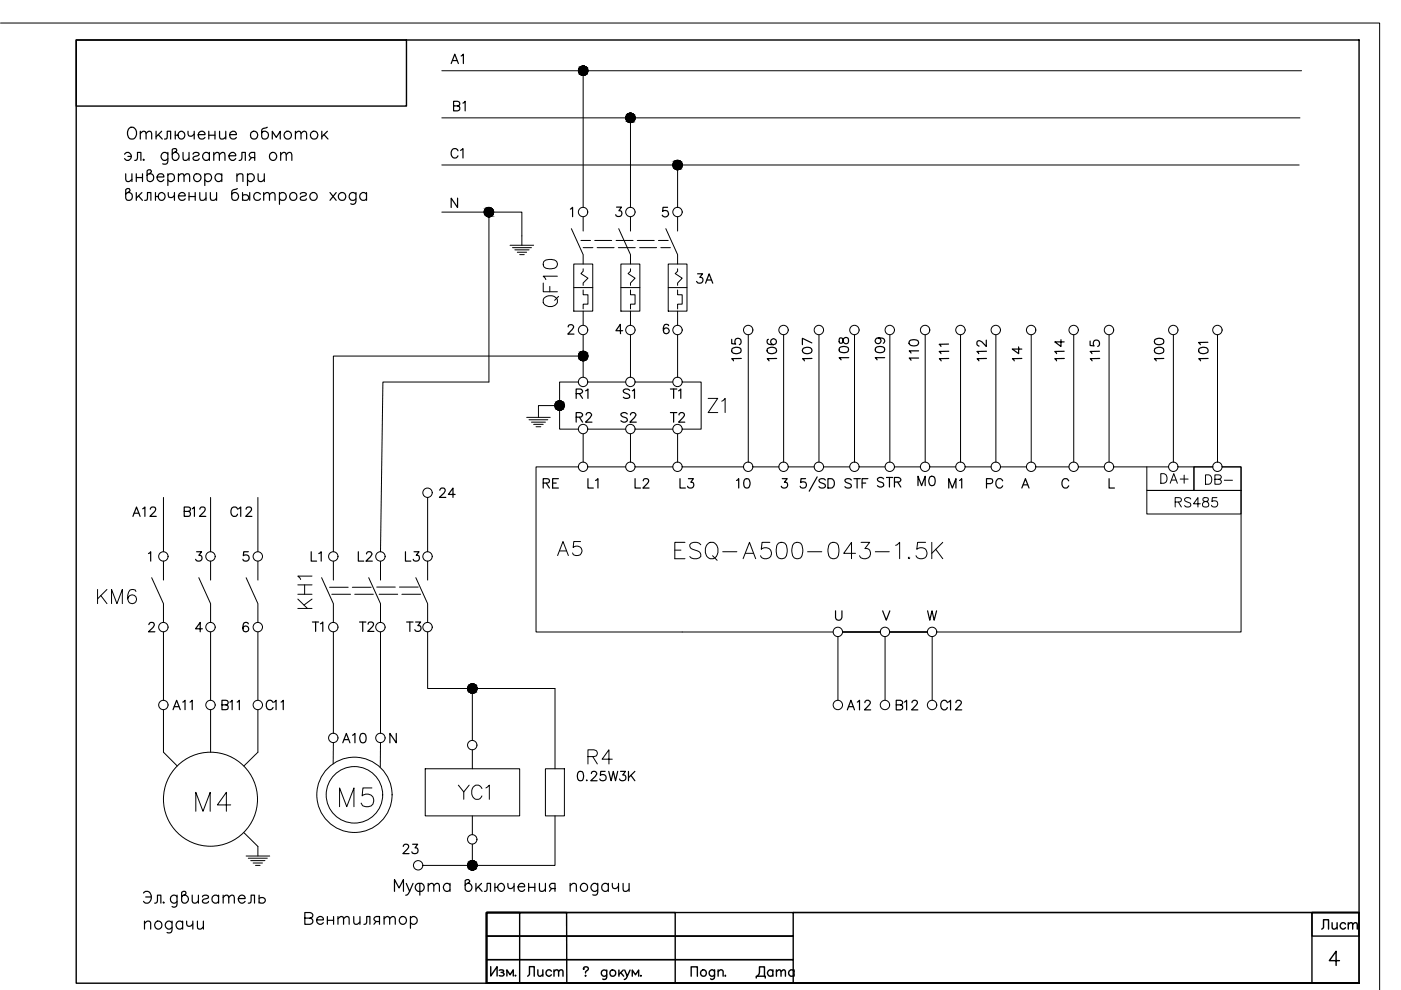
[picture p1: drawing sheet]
<svg xmlns="http://www.w3.org/2000/svg" width="297mm" height="210mm" viewBox="0 0 297 210" stroke-linecap="round" stroke-linejoin="round" font-family="sans-serif">
<g fill="none" stroke="#000" stroke-width=".3">
<path d="M16.2 8.5h271.9v200h-271.9zM16.2 8.5h70v14h-70zM103.2 198.5h65v5h-65zM103.2 193.5h65v5h-65zM103.2 193.5h40v15h-40v-15h16.9l.1 15h-17h7v-15h-7v15zM278.2 193.5h9.9v15h-9.9zM278.2 193.5h9.9v5h-9.9zM103.2 208.5v-5h65v5h-65h184.9M146.5 207v-2h1.4v2M151.5 205.9a.64 .64 0 0 0-.9-.1 .64 .64 0 0 0 0 1 .64 .64 0 0 0 .9-.1M151.5 205.6v1.6a.53 .53 0 0 1-.8 .3M152.3 206l.4-.4 .5 .2 .1 .1v1.1"/>
<path d="M152.3 205.6v1.4M153.8 206.8l-.1 .1h.2M284 203.7h-2.2l1.5-2v3"/>
<circle cx="149.1" cy="206.3" r=".67"/>
</g>
<path d="M168.2 193.5h119.9" fill="none" stroke="#000" stroke-width=".34"/>
<g fill="none" stroke="#000" stroke-width=".21">
<path d="M.1 4.9h292.4v205M93.7 15h182.3M123.6 15v29M93.7 25h181.9M93.7 35h181.7M133.7 25v19M143.7 35v9M93.7 45h16.9v7M103.7 45v36h-22.5l-.5 36M108.1 52h5M108.7 52.5h4M109.2 53h3"/>
<path d="M109.7 53.5h2M110.2 54h1M121.1 48.5l2.5 5.5v2M121.7 56h4v10h-4zM123.2 51h2M123.6 57v.5l-.4 .5 1.5 1-1.1 1v.5M123.6 46v3M123.6 52.5h2.1M126.1 51h3.6M126.6 52.5h3.6M130.6 51h3.6M131.1 52.5h3.6"/>
<path d="M131.2 48.5l2.5 5.5v2M131.6 56h4.1v10h-4.1zM133.7 57v.5l-.5 .5 1.4 1-.9 1v.5M133.7 46v3M135.1 51h3.6M135.6 52.5h3.6M139.6 51h2.1M140.1 52.5h2M141.2 48.5l2.5 5.5v2M141.7 56h4v10h-4zM143.7 57v.5l-.5 .5 1.4 1-.9 1v.5M143.7 46v3"/>
<path d="M121.7 61h4M123.6 61.5v1h1.1v2h-1.1v1M123.6 75.5h-52.9v41.5M123.6 66v3M123.6 71v9M131.6 61h4.1M133.7 61.5v1h.9v2h-.9v1M133.7 66v3M133.7 71v9M141.7 61h4M143.7 61.5v1h.9v2h-.9v1M143.7 66v3"/>
<path d="M143.7 71v9M158.7 71v27M166.1 71v27M173.6 71v27M181.2 71v27M188.7 71v27M196.2 71v27M203.7 71v27M211.1 71v27M218.6 71v27M227.7 71v27M235.1 71v27"/>
<path d="M248.8 71v27M258.1 71v27M111.7 88.5h5M112.2 89h3.9M112.7 89.5h2.9M113.1 90h2.1M113.7 90.5h1M118.6 86h-4.4v2.5M122.7 99h-9v35h62.9M122.7 81h-4.1v10h4.1M123.6 92v6M124.7 99h8"/>
<path d="M124.7 81h8M124.7 91h8M133.7 92v6M134.6 99h8M134.6 81h8M134.6 91h8M143.7 92v6M144.6 81h4.1v10h-4.1M144.6 99h13.1M159.7 99h5.5M167.2 99h5.5M174.7 99h5.5"/>
<path d="M182.1 99h5.5M189.6 99h5.5M197.2 99h5.4M204.7 99h5.5M212.2 99h5.5M219.7 99h6.9M228.7 99h5.4M236.2 99h11.6M243.1 99v5h10v-5M249.8 99h7.4h-4.1v5h10v-5h-3.9h3.9v35h-64.4M34.7 105.5v11.5M34.7 119v4"/>
<path d="M44.6 105.5v11.5M44.6 119v4M54.7 105.5v11.5M54.7 119v4M70.7 119v4M80.7 119v4M90.7 105.5v11.5M90.7 119v4M243.1 104h20v5h-20zM32.2 122.5l2.5 5.5v4M34.7 134v14.5M42.1 122.5l2.5 5.5v4"/>
<path d="M44.6 134v14.5M52.2 122.5l2.5 5.5v4M54.7 134v14.5M68.2 122.5l2.5 5.5v4M69.9 124.5h3.9M70.3 126h4M70.7 134v21.5M74.7 124.5h4M75.2 126h3.9M78.2 122.5l2.5 5.5v4M79.9 124.5h3.9M80.4 126h3.9"/>
<path d="M80.7 134v21.5M84.7 124.5h4M85.2 126h4M88.2 122.5l2.5 5.5v4M90.7 134v12h27v17M177.7 135v13.5M178.7 134h8zM187.6 135v13.5M188.7 134h8M197.6 135v13.5M34.7 150.5v9l2.9 2.9M44.6 150.5v9"/>
<path d="M54.7 150.5v9l-3 2.9M70.7 157.5l-.1 4.4M80.7 157.5l-.1 5.2M100.1 146v11M100.1 159v4M51.7 176.5l3 3v2M90.2 163h20v10h-20zM100.1 173v4M115.6 163h4.1v10h-4.1zM117.7 173v10.5h-17.6v-4.5M52.2 181.5h5M52.6 182h4.1"/>
<path d="M53.2 182.5h3M53.7 183h2M54.2 183.5h.9M89.6 183.5h10.5"/>
<circle cx="123.6" cy="15" r=".99"/>
<circle cx="133.7" cy="25" r=".99"/>
<circle cx="143.6" cy="35" r=".99"/>
<circle cx="103.6" cy="45" r=".99"/>
<circle cx="123.6" cy="45" r=".99"/>
<circle cx="133.7" cy="45" r=".99"/>
<circle cx="143.6" cy="45" r=".99"/>
<circle cx="123.6" cy="70" r=".99"/>
<circle cx="123.6" cy="75.5" r=".99"/>
<circle cx="133.7" cy="70" r=".99"/>
<circle cx="143.6" cy="70" r=".99"/>
<circle cx="158.6" cy="70" r=".99"/>
<circle cx="166.1" cy="70" r=".99"/>
<circle cx="173.6" cy="70" r=".99"/>
<circle cx="188.6" cy="70" r=".99"/>
<circle cx="196.1" cy="70" r=".99"/>
<circle cx="203.6" cy="70" r=".99"/>
<circle cx="211.1" cy="70" r=".99"/>
<circle cx="218.6" cy="70" r=".99"/>
<circle cx="227.6" cy="70" r=".99"/>
<circle cx="235.1" cy="70" r=".99"/>
<circle cx="248.8" cy="70" r=".99"/>
<circle cx="258.1" cy="70" r=".99"/>
<circle cx="118.6" cy="86" r=".99"/>
<circle cx="123.6" cy="99" r=".99"/>
<circle cx="133.7" cy="99" r=".99"/>
<circle cx="143.6" cy="99" r=".99"/>
<circle cx="158.6" cy="99" r=".99"/>
<circle cx="166.1" cy="99" r=".99"/>
<circle cx="173.6" cy="99" r=".99"/>
<circle cx="181.2" cy="99" r=".99"/>
<circle cx="188.6" cy="99" r=".99"/>
<circle cx="196.1" cy="99" r=".99"/>
<circle cx="203.6" cy="99" r=".99"/>
<circle cx="211.1" cy="99" r=".99"/>
<circle cx="218.6" cy="99" r=".99"/>
<circle cx="227.6" cy="99" r=".99"/>
<circle cx="235.1" cy="99" r=".99"/>
<circle cx="258.1" cy="99" r=".99"/>
<circle cx="34.6" cy="118" r=".99"/>
<circle cx="44.6" cy="118" r=".99"/>
<circle cx="54.7" cy="118" r=".99"/>
<circle cx="70.7" cy="118" r=".99"/>
<circle cx="90.6" cy="104.5" r=".99"/>
<circle cx="34.6" cy="133" r=".99"/>
<circle cx="44.6" cy="133" r=".99"/>
<circle cx="54.7" cy="133" r=".99"/>
<circle cx="70.7" cy="133" r=".99"/>
<circle cx="177.6" cy="134" r=".99"/>
<circle cx="187.6" cy="134" r=".99"/>
<circle cx="197.6" cy="134" r=".99"/>
<circle cx="34.6" cy="149.5" r=".99"/>
<circle cx="44.6" cy="149.5" r=".99"/>
<circle cx="54.7" cy="149.5" r=".99"/>
<circle cx="70.7" cy="156.5" r=".99"/>
<circle cx="80.7" cy="156.5" r=".99"/>
<circle cx="100.1" cy="158" r=".99"/>
<circle cx="100.1" cy="146" r=".99"/>
<circle cx="177.6" cy="149.5" r=".99"/>
<circle cx="187.6" cy="149.5" r=".99"/>
<circle cx="197.6" cy="149.5" r=".99"/>
<circle cx="44.6" cy="169.5" r="10"/>
<circle cx="75.1" cy="168.5" r="8"/>
<circle cx="75.1" cy="168.5" r="6"/>
<circle cx="100.1" cy="178" r=".99"/>
<circle cx="88.7" cy="183.5" r=".99"/>
<circle cx="100.1" cy="183.5" r=".99"/>
</g>
<g fill="none" stroke="#000" stroke-width=".25">
<path d="M26.4 32.7a.8 .8 0 0 1 1.2-.1 .8 .8 0 0 1 0 1.2 .8 .8 0 0 1-1.2-.2M28.6 34l.4-.1 .2-1.6h.7v1.7M35.6 32.7a.8 .8 0 0 0-1.2-.1 .8 .8 0 0 0 0 1.2 .8 .8 0 0 0 1.2-.2M35.6 32.3l-.1 2.3a.81 .81 0 0 1-1 .1M37 32.3a.82 .82 0 0 1 1 1 .82 .82 0 0 1-1.4 .5l-.1-.3v-1.8l.4-.2 .5 .1 .1 .2-.1 .3-.9 .6M38.8 32.3l.1 1.6 .6 .1 .6-.5M40.1 32.3v1.7M40.9 32.7a.73 .73 0 0 1 .7-.4 .73 .73 0 0 1 .6 .4l-.3 .3-.9 .3-.1 .3a.73 .73 0 0 0 .7 .4 .73 .73 0 0 0 .6-.4M44.4 32.7a.8 .8 0 0 0-1.2-.1 .8 .8 0 0 0 0 1.2 .8 .8 0 0 0 1.2-.2M44.4 32.3v1.7M45.3 32.8l.6-.5 .5 .1 .1 1.6M45.3 32.3v1.7"/>
<path d="M46.5 32.8l.6-.5 .5 .1 .1 1.6M48.5 33h1.5a.77 .77 0 0 0-1.1-.6 .77 .77 0 0 0-.2 1.2 .73 .73 0 0 0 .6 .4 .73 .73 0 0 0 .7-.4M50.7 34l.5-.1 .1-1.6h.7v1.7M54 33.4l-.9-.1-.3-.4 .1-.3 .4-.3h.7v1.7M57.5 32.4a.81 .81 0 0 1 1.1 .3 .81 .81 0 0 1-.3 1.1 .81 .81 0 0 1-1.1-.2 .99 .99 0 0 1 .3-1.2zM59.5 32.8l.6-.5 .5 .1 .1 1.6M59.5 32.3v1.7M60.7 32.8l.6-.5 .5 .1 .1 1.6M59.3 41.2a.81 .81 0 0 1 1.1-.1 .81 .81 0 0 1 0 1.1 .81 .81 0 0 1-1.1-.1M59.3 40.8v2.5M61.5 41.2a.78 .78 0 0 1 1.3-.1 .78 .78 0 0 1-.3 1.2 .78 .78 0 0 1-1.1-.5zM63.7 41.2a.79 .79 0 0 1 1.3 0l-.4 .3-.8 .3-.1 .3a.79 .79 0 0 0 1.3 0"/>
<path d="M70 40.8l1.3 1.7M71.3 40.8l-1.3 1.7M75.5 41.2a.81 .81 0 0 0-1.2-.1 .81 .81 0 0 0 0 1.1 .81 .81 0 0 0 1.2-.1M75.5 40.8v1.9a.68 .68 0 0 1-1.1 .5M77.7 41.2a.81 .81 0 0 0-1.2-.1 .81 .81 0 0 0 0 1.1 .81 .81 0 0 0 1.2-.1M77.7 40.8v1.7M97 42v2l-1.3-2v2M120.9 44.3l.5-.3v1.9M130.7 43.9h1.1l-.6 .8a.66 .66 0 0 1 .6 .9 .66 .66 0 0 1-1 .2l-.3-.3M141.5 44h-.9l-.1 .8a.72 .72 0 0 1 1.1 0 .72 .72 0 0 1-.1 1.1 .72 .72 0 0 1-1.1-.3M120.5 69.3l.1-.4h.8a.41 .41 0 0 1 .1 .7l-1.1 1.2h1.3M132 70.1h-1.4l.9-1.3 .1 2"/>
<path d="M141.8 69.1a.59 .59 0 0 0-.9-.3 1.52 1.52 0 0 0 0 1.9 .62 .62 0 0 0 .9-.3 .62 .62 0 0 0-.4-.8 .62 .62 0 0 0-.7 .5M201.1 73h-2l.4 .5M201.2 76h-2l.3 .5M201.2 74.5h-2.1l.4 .5M31.5 117.4l.4-.4v2M41.7 117h1l-.6 .7a.64 .64 0 0 1 .7 .8 .64 .64 0 0 1-.8 .5l-.3-.1-.2-.3M52.6 117h-.9l-.1 .8a.7 .7 0 0 1 1 0 .7 .7 0 0 1-.1 1.1 .7 .7 0 0 1-1-.3M165.8 101.5h1.1l-.6 .7a.64 .64 0 0 1 .7 .8 .64 .64 0 0 1-.9 .5l-.3-.1-.2-.3M170.8 101.5h-1l-.1 .8a.7 .7 0 0 1 1.1 0 .7 .7 0 0 1-.1 1.1 .7 .7 0 0 1-1-.3M173.3 101.1l-1.7 3.1M175 101.8a.77 .77 0 0 0-1.4 .2l.2 .2 .8 .3a.48 .48 0 0 1 .4 .7 .87 .87 0 0 1-1.4 0M175.5 101.5h.7a1.06 1.06 0 0 1 .7 1 1.06 1.06 0 0 1-.7 1h-.7z"/>
<path d="M216.6 103.5l.8-2 .8 2M216.9 102.8h1M226.6 102a.74 .74 0 0 0-.9-.5 .74 .74 0 0 0-.5 .7 .88 .88 0 0 0 .1 1 .88 .88 0 0 0 1 .2l.3-.4M235.1 101.5v2h1.2M31.6 132.4l.3-.4h.4l.3 .2a.66 .66 0 0 1-.1 .8l-1 1h1.3M42.9 133.3h-1.4l.9-1.3v2M52.6 132.3a.58 .58 0 0 0-.5-.3 .58 .58 0 0 0-.5 .3 1.55 1.55 0 0 0 .2 1.6 .62 .62 0 0 0 .9-.3 .62 .62 0 0 0-.4-.8 .62 .62 0 0 0-.8 .5M177.2 129.5v1.4a.68 .68 0 0 0 .6 .6 .68 .68 0 0 0 .7-.6v-1.4M187.1 129.5l.8 2 .8-2M196.7 129.5l.4 2 .5-2 .5 2 .5-2M47.1 149.5h.8l.4 .1v.7l-.4 .2h-.8v-2l1.1 .1 .2 .5-.5 .4M48.8 148.9l.4-.4v2"/>
<path d="M50.3 148.9l.4-.4v2M57.9 148.9a.74 .74 0 0 0-.9-.4 .74 .74 0 0 0-.5 .7 .83 .83 0 0 0 .2 1.1 .83 .83 0 0 0 1.1-.1l.1-.2M58.1 148.9l.4-.4v2M59.6 148.9l.5-.4v2M84 155.5v2l-1.3-2v2M133.3 163.5v2M133.8 164.4l.8 1.1M134.6 163.5l-1.3 1.4M30.4 189.3a.92 .92 0 0 1 1.1-.3 .92 .92 0 0 1 .6 .9 1.12 1.12 0 0 1-.3 1.2 1.12 1.12 0 0 1-1.2 .3l-.2-.3M30.9 190.2h1.2M32.8 191.5l.5-.1 .1-.4v-1.2h.7v1.7M34.7 191.2l-.1 .2 .1 .1 .1-.1"/>
<path d="M37.5 190.2a.78 .78 0 0 0-1.1-.1 .78 .78 0 0 0 0 1.1 .78 .78 0 0 0 1.1-.1M37.5 189.8v2.3a.68 .68 0 0 1-1 .1M39 189.8a.82 .82 0 0 1 .9 1 .82 .82 0 0 1-1.3 .4l-.1-.2v-1.8l.3-.2h.4l.2 .3v.3l-.9 .6M40.8 189.8l.1 1.6 .6 .1 .6-.5M42.1 189.8v1.7M42.9 190.2a.73 .73 0 0 1 .7-.4 .73 .73 0 0 1 .6 .4l-.1 .2a1.06 1.06 0 0 0-1.2 .7 .73 .73 0 0 0 .7 .4 .73 .73 0 0 0 .6-.4M46.3 190.2a.83 .83 0 0 0-1.3 0 .83 .83 0 0 0 .5 1.3h.4l.4-.4M46.3 189.8v1.7M47.3 190.3l.6-.5 .5 .1 .1 1.6M47.3 189.8v1.7M48.5 190.3l.6-.5 .5 .1 .1 1.6M50.5 190.5h1.5a.77 .77 0 0 0-1.1-.6 .77 .77 0 0 0-.2 1.2 .73 .73 0 0 0 .6 .4 .73 .73 0 0 0 .7-.4"/>
<path d="M52.6 191.5l.6-.1v-1.6h.8v1.7M54.9 190.5a.7 .7 0 0 1 1-.2 .7 .7 0 0 1 .2 .9l-.3 .3h-.5l-.4-.3M54.9 189.8v1.7M83.6 189v-2.5l1 1.8 .9-1.8v2.5M86.1 187.3l.8 1.7 .7-1.7M86.9 189l-.5 .7-.4 .1M89 187.3v2.5M90.8 187.8l.6-.5 .4 .1 .2 1.6M90.8 187.3v1.7M92 187.8l.6-.5 .4 .1 .2 1.6M95.4 187.7a.82 .82 0 0 0-1.3 .1 .82 .82 0 0 0 .5 1.2h.3l.5-.4M95.4 187.3v1.7"/>
<path d="M99.1 187.3a.81 .81 0 0 1 1 1.1 .81 .81 0 0 1-1.5 .1v-1.8a.57 .57 0 0 1 1 .1l-.1 .3-.9 .6M100.9 187.3v1.7M101.4 188l.8 1M102.1 187.3l-1.2 1.2M102.7 189l.5-.1 .1-.4v-1.2h.7v1.7M104.9 188.1h.6a.77 .77 0 0 1 1-.8 .77 .77 0 0 1 .3 1.3 .7 .7 0 0 1-.8 .4 .7 .7 0 0 1-.5-.9M104.9 187.3v1.7M107.7 187.3l.1 1 .3 .1 .6-.1 .3-.4M109 187.3v1.7M109.8 188h1.4a.7 .7 0 0 0-.7-.7 .7 .7 0 0 0-.7 .7 .77 .77 0 0 0 .5 .9 .77 .77 0 0 0 .9-.3M112.1 188.1h1.3M112.1 187.3v1.7"/>
<path d="M113.4 187.3v1.7M114.4 187.3l.1 1.6 .5 .1 .6-.5M115.6 187.3v1.7M117 188.4l-.5 .6M117.7 188.4l-1-.1-.2-.4 .1-.3 .4-.3h.7v1.7M120.9 187.8l.6-.5 .6 .1 .1 .3v1.3M120.9 187.3v1.7M123.4 187.4a.8 .8 0 0 1 1.1 .3 .8 .8 0 0 1-.2 1 .8 .8 0 0 1-1.1-.1 .9 .9 0 0 1 .2-1.2zM126.7 187.7a.8 .8 0 0 0-1.2-.2 .8 .8 0 0 0 0 1.2 .8 .8 0 0 0 1.2-.1M126.7 187.3l-.1 2.3a.73 .73 0 0 1-.9 .1M129 187.7a.83 .83 0 0 0-1.4 0 .83 .83 0 0 0 .6 1.3h.3l.5-.4M129 187.3v1.7"/>
<path d="M129.8 187.3l.1 1 .3 .1 .6-.1 .3-.4M131.1 187.3v1.7M132.1 187.3l.1 1.6 .6 .1 .6-.5M133.4 187.3v1.7"/>
<circle cx="66.4" cy="41.7" r=".84"/>
<circle cx="72.5" cy="41.6" r=".83"/>
<circle cx="89" cy="188.2" r=".94"/>
</g>
<g fill="#000" stroke="#000" stroke-width=".21">
<path d="M123.6 14h.3zM123.4 14h.5z"/>
<path d="M123.4 14l.7 .1zM123.2 14.1h.9z"/>
<path d="M123.4 16h.5zM123.4 16h.4z"/>
<path d="M123.2 14.1l1.1 .1zM123 14.2h1.3z"/>
<path d="M123.2 15.9h.9zM123.2 15.9l.7 .1z"/>
<path d="M123 14.2l1.4 .1-.1-.1zM122.9 14.3l.1-.1 1.4 .1z"/>
<path d="M123 15.8h1.3zM123 15.8l1.1 .1z"/>
<path d="M122.9 14.3l1.6 .1-.1-.1zM122.9 14.3l1.6 .1h-1.7z"/>
<path d="M122.9 15.7l1.4 .1 .1-.1zM122.9 15.7l1.4 .1h-1.3z"/>
<path d="M122.8 14.4l1.8 .2-.1-.2zM122.8 14.4l1.8 .2h-1.9z"/>
<path d="M122.8 15.5l1.6 .2 .1-.2zM122.8 15.5l1.6 .2h-1.5z"/>
<path d="M122.7 14.6l2 .2-.1-.2zM122.7 14.6l2 .2h-2z"/>
<path d="M122.7 15.3l1.8 .2 .1-.2zM122.7 15.3l1.8 .2h-1.7z"/>
<path d="M122.7 14.8l2 .2v-.2zM122.7 14.8l2 .2h-2z"/>
<path d="M122.7 15l2 .2v-.2zM122.7 15l2 .2h-2z"/>
<path d="M122.7 15.2l1.9 .1 .1-.1zM122.7 15.2l1.9 .1h-1.9z"/>
<path d="M133.5 24h.4zM133.4 24h.5z"/>
<path d="M133.4 24l.7 .1zM133.2 24.1h.9z"/>
<path d="M133.4 26h.5zM133.4 26h.4z"/>
<path d="M133.2 24.1l1.1 .1zM133 24.2h1.3z"/>
<path d="M133.2 25.9h.9zM133.2 25.9l.7 .1z"/>
<path d="M133 24.2l1.4 .1-.1-.1zM133 24.2l1.4 .1h-1.5z"/>
<path d="M133 25.8h1.3zM133 25.8l1.1 .1z"/>
<path d="M132.9 24.3l1.6 .2-.1-.2zM132.9 24.3l1.6 .2h-1.7z"/>
<path d="M132.9 25.7l1.4 .1 .1-.1zM132.9 25.7l1.4 .1h-1.3z"/>
<path d="M132.8 24.5l1.8 .2-.1-.2zM132.8 24.5l1.8 .2h-1.9z"/>
<path d="M132.8 25.5l1.6 .2 .1-.2zM132.8 25.5l1.6 .2h-1.5z"/>
<path d="M132.7 24.7l1.9 .1v-.1zM132.7 24.7l1.9 .1h-1.9z"/>
<path d="M132.7 25.4l1.8 .1 .1-.1zM132.7 25.4l1.8 .1h-1.7z"/>
<path d="M132.7 24.8l1.9 .2v-.2zM132.7 24.8l1.9 .2h-1.9z"/>
<path d="M132.7 25l1.9 .2v-.2zM132.7 25l1.9 .2h-1.9z"/>
<path d="M132.7 25.2l1.9 .2v-.2zM132.7 25.2l1.9 .2h-1.9z"/>
<path d="M143.6 34l.3 .1zM143.4 34.1h.5z"/>
<path d="M143.4 34.1h.7zM143.2 34.1h.9z"/>
<path d="M143.4 36h.5zM143.4 36h.3z"/>
<path d="M143.2 34.1l1.1 .1zM143.1 34.2h1.2z"/>
<path d="M143.2 35.9h.9zM143.2 35.9l.7 .1z"/>
<path d="M143.1 34.2l1.3 .1-.1-.1zM142.9 34.3l.2-.1 1.3 .1z"/>
<path d="M143.1 35.8h1.2zM143.1 35.8l1 .1z"/>
<path d="M142.9 34.3l1.6 .2-.1-.2zM142.9 34.3l1.6 .2h-1.7z"/>
<path d="M142.9 35.7l1.4 .1 .1-.1zM142.9 35.7l1.4 .1h-1.2z"/>
<path d="M142.8 34.5l1.8 .1-.1-.1zM142.8 34.5l1.8 .1h-1.9z"/>
<path d="M142.8 35.5l1.6 .2 .1-.2zM142.8 35.5l1.6 .2h-1.5z"/>
<path d="M142.7 34.6l1.9 .2v-.2zM142.7 34.6l1.9 .2h-1.9z"/>
<path d="M142.7 35.4l1.8 .1 .1-.1zM142.7 35.4l1.8 .1h-1.7z"/>
<path d="M142.7 34.8l1.9 .2v-.2zM142.7 34.8l1.9 .2h-2z"/>
<path d="M142.6 35l2 .2v-.2zM142.6 35l2 .2h-1.9z"/>
<path d="M142.7 35.2l1.9 .2v-.2zM142.7 35.2l1.9 .2h-1.9z"/>
<path d="M103.6 44h.4zM103.4 44h.6z"/>
<path d="M103.4 44l.7 .1zM103.2 44.1h.9z"/>
<path d="M103.4 45.9h.6zM103.4 45.9l.3 .1z"/>
<path d="M103.2 44.1l1.1 .1-.2-.1zM103.1 44.2l.1-.1 1.1 .1z"/>
<path d="M103.2 45.9h.9zM103.2 45.9h.8z"/>
<path d="M103.1 44.2l1.3 .1-.1-.1zM103.1 44.2l1.3 .1h-1.5z"/>
<path d="M103.1 45.8l1 .1 .2-.1zM103.1 45.8l1 .1z"/>
<path d="M102.9 44.3l1.6 .2-.1-.2zM102.9 44.3l1.6 .2h-1.7z"/>
<path d="M102.9 45.6l1.4 .2 .1-.2zM102.9 45.6l1.4 .2h-1.2z"/>
<path d="M102.8 44.5l1.8 .1-.1-.1zM102.8 44.5l1.8 .1h-1.9z"/>
<path d="M102.8 45.5l1.6 .1 .1-.1zM102.8 45.5l1.6 .1h-1.5z"/>
<path d="M102.7 44.6l1.9 .2v-.2zM102.7 44.6l1.9 .2h-1.9z"/>
<path d="M102.7 45.4l1.8 .1 .1-.1zM102.7 45.4l1.8 .1h-1.7z"/>
<path d="M102.7 44.8l2 .2-.1-.2zM102.7 44.8l2 .2h-2.1z"/>
<path d="M102.7 45.2l1.9 .2v-.2zM102.7 45.2l1.9 .2h-1.9z"/>
<path d="M102.6 45l2 .2 .1-.2zM102.6 45l2 .2h-1.9z"/>
<path d="M123.6 74.5h.3zM123.4 74.5h.5z"/>
<path d="M123.4 74.5l.7 .1zM123.2 74.6h.9z"/>
<path d="M123.4 76.5h.5zM123.4 76.5h.4z"/>
<path d="M123.2 74.6l1.1 .1zM123 74.7h1.3z"/>
<path d="M123.2 76.4h.9zM123.2 76.4l.7 .1z"/>
<path d="M123 74.7l1.4 .1-.1-.1zM123 74.7l1.4 .1h-1.5z"/>
<path d="M123 76.3h1.3zM123 76.3l1.1 .1z"/>
<path d="M122.9 74.8l1.6 .1-.1-.1zM122.9 74.8l1.6 .1h-1.7z"/>
<path d="M122.9 76.2l1.4 .1 .1-.1zM122.9 76.2l1.4 .1h-1.3z"/>
<path d="M122.8 74.9l1.8 .2-.1-.2zM122.8 74.9l1.8 .2h-1.9z"/>
<path d="M122.8 76l1.6 .2 .1-.2zM122.8 76l1.6 .2h-1.5z"/>
<path d="M122.7 75.1l2 .2-.1-.2zM122.7 75.1l2 .2h-2z"/>
<path d="M122.7 75.8l1.8 .2 .1-.2zM122.7 75.8l1.8 .2h-1.7z"/>
<path d="M122.7 75.3l2 .2v-.2zM122.7 75.3l2 .2h-2z"/>
<path d="M122.7 75.5l2 .2v-.2zM122.7 75.5l2 .2h-2z"/>
<path d="M122.7 75.7l1.9 .1 .1-.1zM122.7 75.7l1.9 .1h-1.9z"/>
<path d="M118.6 85h.3zM118.4 85h.5z"/>
<path d="M118.4 85l.7 .1zM118.2 85.1h.9z"/>
<path d="M118.4 87h.5zM118.4 87h.4z"/>
<path d="M118.2 85.1l1.1 .1zM118.1 85.2h1.2z"/>
<path d="M118.2 86.9h.9zM118.2 86.9l.7 .1z"/>
<path d="M118.1 85.2l1.3 .1-.1-.1zM118.1 85.2l1.3 .1h-1.5z"/>
<path d="M118.1 86.8h1.2zM118.1 86.8l1 .1z"/>
<path d="M117.9 85.3l1.6 .1-.1-.1zM117.8 85.4l.1-.1 1.6 .1z"/>
<path d="M117.9 86.7l1.4 .1 .1-.1zM117.9 86.7l1.4 .1h-1.2z"/>
<path d="M117.8 85.4l1.8 .2-.1-.2zM117.8 85.4l1.8 .2h-1.9z"/>
<path d="M117.8 86.5l1.6 .2 .1-.2zM117.8 86.5l1.6 .2h-1.5z"/>
<path d="M117.7 85.6l2 .2-.1-.2zM117.7 85.6l2 .2h-2z"/>
<path d="M117.7 86.3l1.8 .2 .1-.2zM117.7 86.3l1.8 .2h-1.7z"/>
<path d="M117.7 85.8l2 .2v-.2zM117.7 85.8l2 .2h-2z"/>
<path d="M117.7 86l2 .2v-.2zM117.7 86l2 .2h-2z"/>
<path d="M117.7 86.2l1.9 .1 .1-.1zM117.7 86.2l1.9 .1h-1.9z"/>
<path d="M100.1 145h.3zM99.9 145h.5z"/>
<path d="M99.9 145l.7 .1zM99.7 145.1h.9z"/>
<path d="M99.9 147h.5zM99.9 147h.4z"/>
<path d="M99.7 145.1l1.1 .1zM99.6 145.2h1.2z"/>
<path d="M99.7 146.9h.9zM99.7 146.9l.7 .1z"/>
<path d="M99.6 145.2l1.3 .1-.1-.1zM99.6 145.2l1.3 .1h-1.5z"/>
<path d="M99.6 146.8h1.2zM99.6 146.8l1 .1z"/>
<path d="M99.4 145.3l1.6 .2-.1-.2zM99.4 145.3l1.6 .2h-1.7z"/>
<path d="M99.4 146.7l1.4 .1 .1-.1zM99.4 146.7l1.4 .1h-1.2z"/>
<path d="M99.3 145.5l1.8 .1-.1-.1zM99.3 145.5l1.8 .1h-1.9z"/>
<path d="M99.3 146.5l1.6 .2 .1-.2zM99.3 146.5l1.6 .2h-1.5z"/>
<path d="M99.2 145.6l2 .2-.1-.2zM99.2 145.6l2 .2h-2z"/>
<path d="M99.2 146.4l1.8 .1 .1-.1zM99.2 146.4l1.8 .1h-1.7z"/>
<path d="M99.2 145.8l2 .2v-.2zM99.2 145.8l2 .2h-2z"/>
<path d="M99.2 146l2 .1v-.1zM99.2 146l2 .1h-2z"/>
<path d="M99.2 146.1l1.9 .3 .1-.3zM99.2 146.1l1.9 .3h-1.9z"/>
<path d="M100.1 182.5h.3zM99.9 182.5h.5z"/>
<path d="M99.9 182.5l.7 .1zM99.7 182.6h.9z"/>
<path d="M99.9 184.5h.5zM99.9 184.5h.4z"/>
<path d="M99.7 182.6l1.1 .1zM99.6 182.7h1.2z"/>
<path d="M99.7 184.4h.9zM99.7 184.4l.7 .1z"/>
<path d="M99.6 182.7l1.3 .1-.1-.1zM99.6 182.7l1.3 .1h-1.5z"/>
<path d="M99.6 184.3h1.2zM99.6 184.3l1 .1z"/>
<path d="M99.4 182.8l1.6 .1-.1-.1zM99.4 182.8l1.6 .1h-1.7z"/>
<path d="M99.4 184.2l1.4 .1 .1-.1zM99.4 184.2l1.4 .1h-1.2z"/>
<path d="M99.3 182.9l1.8 .2-.1-.2zM99.3 182.9l1.8 .2h-1.9z"/>
<path d="M99.3 184l1.6 .2 .1-.2zM99.3 184l1.6 .2h-1.5z"/>
<path d="M99.2 183.1l2 .2-.1-.2zM99.2 183.1l2 .2h-2z"/>
<path d="M99.2 183.8l1.8 .2 .1-.2zM99.2 183.8l1.8 .2h-1.7z"/>
<path d="M99.2 183.3l2 .2v-.2zM99.2 183.3l2 .2h-2z"/>
<path d="M99.2 183.5l2 .2v-.2zM99.2 183.5l2 .2h-2z"/>
<path d="M99.2 183.7l1.9 .1 .1-.1zM99.2 183.7l1.9 .1h-1.9z"/>
</g>
<g font-size="7.5">
<text x="142.2" y="119.9">ESQ-A500-043-1.5K</text>
<text x="40.6" y="173.2">M4</text>
<text x="71.3" y="172.2">M5</text>
</g>
<g font-size="6.6">
<text x="25.8" y="40.6">инвертора при</text>
<text x="119.6" y="66.3" transform="rotate(-90 119.6 66.3)">QF10</text>
<text x="67.4" y="130.2" transform="rotate(-90 67.4 130.2)">KH1</text>
<text x="123.8" y="163.3">R4</text>
<text x="96.3" y="170.7">YC1</text>
<text x="63.9" y="197.9">Вентилятор</text>
</g>
<g font-size="6.2">
<text x="149.2" y="88.5">Z1</text>
<text x="117.5" y="118.9">A5</text>
<text x="19.8" y="129.1">KM6</text>
</g>
<g font-size="5.7">
<text x="26.1" y="30.7">Отключение обмоток</text>
<text x="29.6" y="199">подачи</text>
<text x="122.8" y="208.8">докум.</text>
</g>
<g font-size="5.3">
<text x="94.9" y="14.8">A1</text>
<text x="95.2" y="24.7">B1</text>
<text x="146.8" y="61.4">3A</text>
<text x="158.4" y="77.6" transform="rotate(-90 158.4 77.6)">105</text>
<text x="165.8" y="77.6" transform="rotate(-90 165.8 77.6)">106</text>
<text x="181.3" y="77.6" transform="rotate(-90 181.3 77.6)">108</text>
<text x="188.7" y="77.6" transform="rotate(-90 188.7 77.6)">109</text>
<text x="196.1" y="77.6" transform="rotate(-90 196.1 77.6)">110</text>
<text x="218" y="77.6" transform="rotate(-90 218 77.6)">14</text>
<text x="226.8" y="77.6" transform="rotate(-90 226.8 77.6)">114</text>
<text x="248" y="77.6" transform="rotate(-90 248 77.6)">100</text>
<text x="257.5" y="77.6" transform="rotate(-90 257.5 77.6)">101</text>
<text x="121.4" y="85.7">R1</text>
<text x="131.2" y="85.7">S1</text>
<text x="141.1" y="85.7">T1</text>
<text x="121.4" y="90.7">R2</text>
<text x="130.9" y="90.7">S2</text>
<text x="141.1" y="90.7">T2</text>
<text x="114.3" y="104.8">RE</text>
<text x="128.1" y="104.8" transform="rotate(-90 128.1 104.8)">L1</text>
<text x="133.7" y="104.8">L2</text>
<text x="143.2" y="104.8">L3</text>
<text x="155.2" y="104.8">10</text>
<text x="178.2" y="104.8">STF</text>
<text x="185.2" y="104.4">STR</text>
<text x="200.4" y="104.8">M1</text>
<text x="208.1" y="104.8">PC</text>
<text x="245.2" y="103.7">DA+</text>
<text x="254.7" y="104.1">DB-</text>
<text x="27.2" y="110.8">A12</text>
<text x="38.1" y="110.8">В12</text>
<text x="48" y="110.8">С12</text>
<text x="65.3" y="120.3">L1</text>
<text x="75.1" y="120.3">L2</text>
<text x="85" y="120.3">L3</text>
<text x="65.3" y="135.1">T1</text>
<text x="75.5" y="135.1">T2</text>
<text x="85.4" y="135.1">T3</text>
<text x="35.6" y="151.7">A11</text>
<text x="178.9" y="151.7">A12</text>
<text x="189.1" y="151.7">В12</text>
<text x="198.6" y="151.7">С12</text>
<text x="71.6" y="158.8">A10</text>
<text x="84.7" y="182.4">23</text>
<text x="279.4" y="198.3">Лист</text>
<text x="103" y="208.1">Изм.</text>
<text x="111.1" y="208.1">Лист</text>
<text x="159.5" y="208.5">Дата</text>
</g>
<g font-size="4.9">
<text x="94.9" y="34.6">C1</text>
<text x="173.2" y="77.6" transform="rotate(-90 173.2 77.6)">107</text>
<text x="210.3" y="77.6" transform="rotate(-90 210.3 77.6)">112</text>
<text x="234.2" y="77.6" transform="rotate(-90 234.2 77.6)">115</text>
<text x="92.4" y="106.5">24</text>
<text x="193.7" y="104.1">M0</text>
<text x="248.4" y="108.7">RS485</text>
</g>
</svg>
